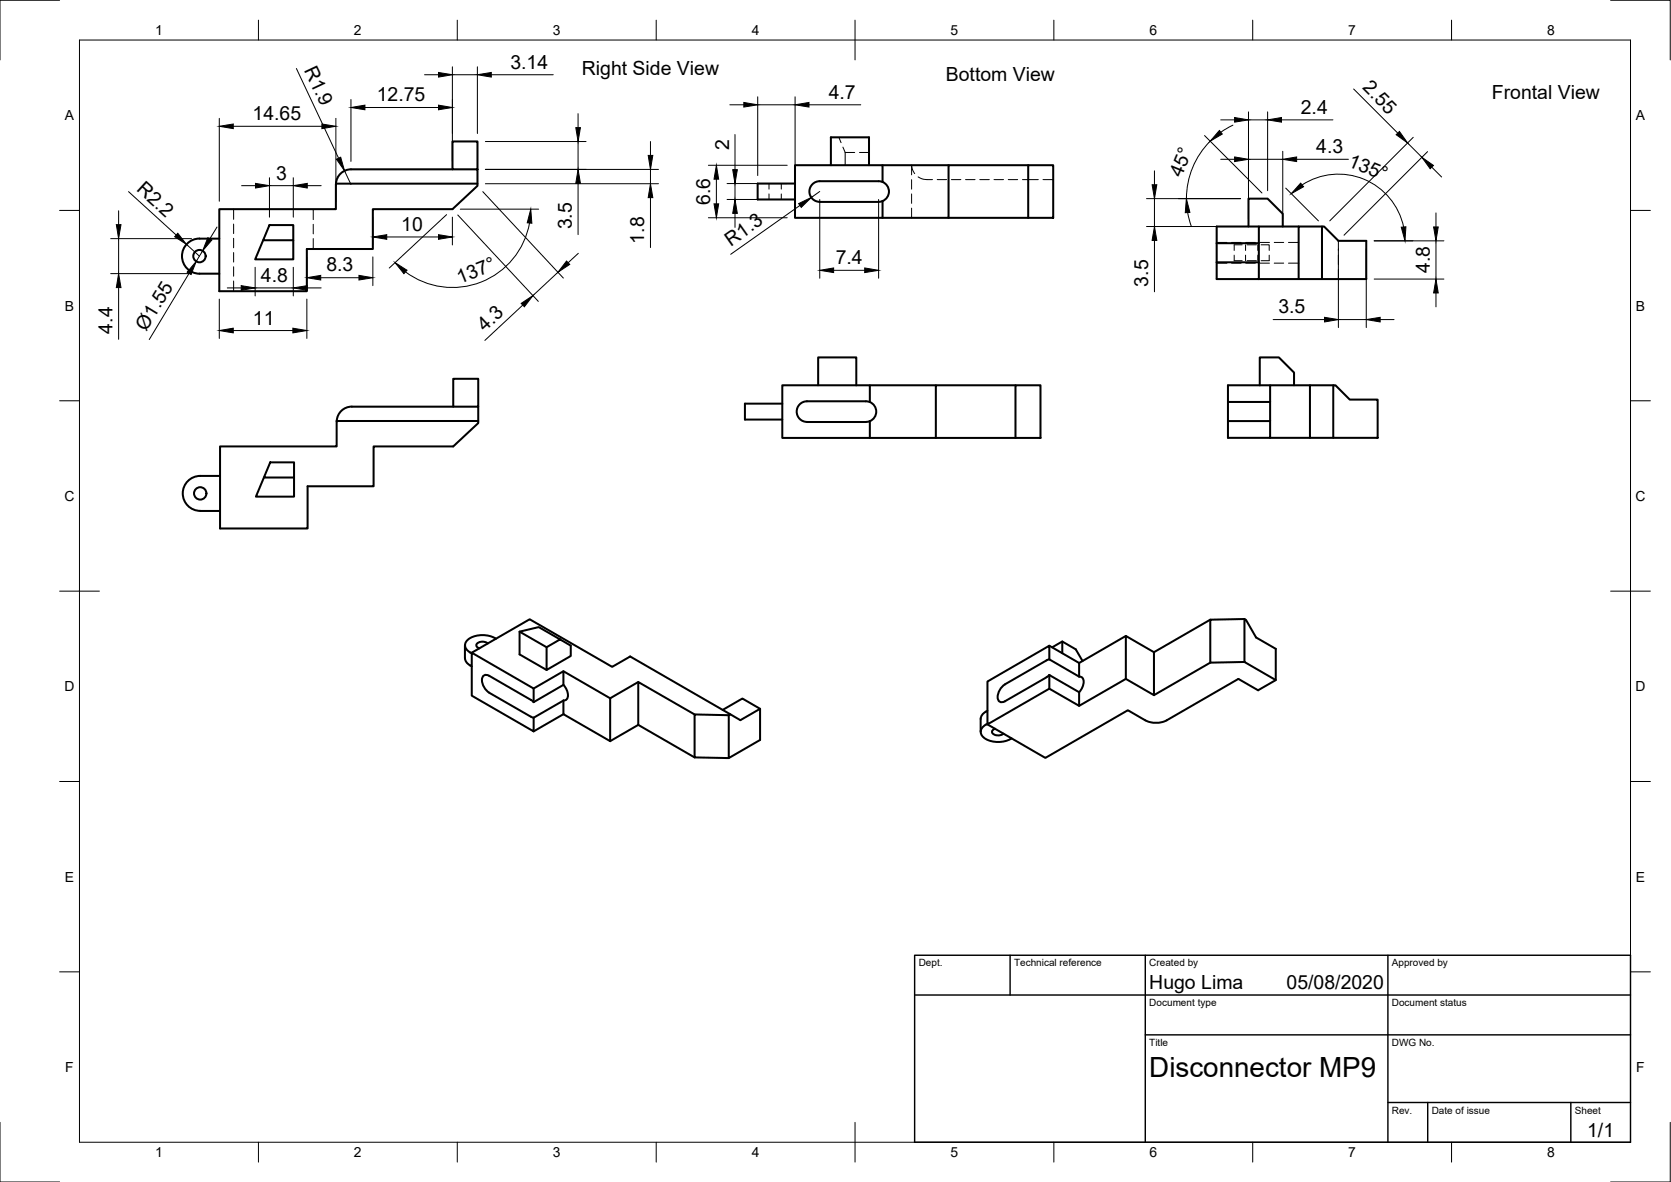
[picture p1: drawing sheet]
<svg xmlns="http://www.w3.org/2000/svg" width="420mm" height="297mm" viewBox="0 0 420 297" stroke-linecap="round" stroke-linejoin="round" font-family="sans-serif">
<!-- layer: Visible -->
<g fill="none" stroke="#000" stroke-width=".51">
<path d="M55.1 60h-4.9a4.4 4.4 0 0 0-4.4 4.4 4.4 4.4 0 0 0 4.4 4.4h4.9M67.8 56.6h5.9v3.8h-7.5zM84.5 46.2h35.6M84.5 46.2v.2M113.8 42.6h-25.5a3.8 3.8 0 0 0-3.8 3.6M120.1 42.6v-7.1h-6.3v7.1h6.3v4.1l-6.3 5.9h-20.1v10h-16.5v10.6h-22.1v-20.6h29.4v-6.2M199.9 46.1h-9.4v4h9.4M208.9 41.5v-7h9.6v7M220.9 45.5h-14.8a2.59 2.59 0 0 0-2.6 2.6 2.59 2.59 0 0 0 2.6 2.6h14.8M220.9 45.5a2.59 2.59 0 0 1 2.6 2.1 2.59 2.59 0 0 1-1.6 2.9M221.9 45.7v-4.2h-22v13.2h22v-4.2M221.9 41.5h16.6"/>
<path d="M221.9 50.5l-1 .2M238.5 54.7h20M258.5 41.5h6.3v13.2h-6.3zM258.5 41.5h-20v13.2h-16.6M313.9 56.9v-7h4.8l3.8 3.8v3.2M316.5 56.9h-10.6v4.2M326.5 56.9h-10v13.2h-10.6v-4.2M332.4 56.9h.5l3.6 3.6h7v9.6h-11.1zM332.4 56.9h-5.9v13.2h5.9M66.2 60.4l-2 4.8h9.5v-4.8M305.9 61.1v4.8M305.9 65.9h10.6"/>
<path d="M305.9 61.1h10.6M316.5 70.1h10M205.7 96.8v-7h9.6v7M218.7 96.8h16.6M255.3 96.8h6.3v13.3h-6.3zM255.3 96.8h-20v13.3h-16.6M316.8 96.8v-7h4.8l3.8 3.8v3.2M319.4 96.8h-10.6v4.2M329.4 96.8h-10v13.2h-10.6v-4.2M335.2 96.8h.6l3.6 3.6h7v9.6h-11.2zM335.2 96.8h-5.8v13.2h5.8M55.3 119.6h-5a4.4 4.4 0 0 0-4.3 4.4 4.4 4.4 0 0 0 4.3 4.4"/>
<path d="M67.9 116.2h6v3.8h-7.5zM84.6 105.8h35.6M88.5 102.2h25.5M88.5 102.2a3.8 3.8 0 0 0-3.8 3.6M120.2 102.2v-7h-6.2v7h6.2v4.1l-6.2 5.9h-20.1v10h-16.6v10.6h-22v-20.6h29.3l.1-6.4M196.7 101.4h-9.4v4h9.4M201.3 101.4l1-.5 .6-.1h14.8a2.6 2.6 0 0 1 2.6 2.7 2.6 2.6 0 0 1-2.6 2.6l-14.8-.1a2.59 2.59 0 0 1-2.4-1.7 2.59 2.59 0 0 1 .8-2.9zM218.7 101v-4.2h-22v13.3h22v-4.3M235.3 110.1h20M319.4 101h-10.6v4.8h10.6M319.4 110h10M50.3 128.4h5"/>
<path d="M66.4 120l-2.1 4.8h9.6v-4.8M130.6 158.7v5.8l6.8 3.9M283.1 159.8l-11.8 6.8M304.3 155.7l-14.1 8.2v10.8l-7.1-4.1M312.9 155.6l-8.6 .1v10.8l8.6-.1M116.9 162.2v3.2M116.9 165.4a2.13 2.13 0 0 0 1.3 1.8M118.2 167.2l.4 .3M118.2 164l.4 .2M118.6 164l14.6-8.4 20.7 12 4.4-2.5M122.7 161.7a2.08 2.08 0 0 0-2.9 .3 .85 .85 0 0 0 .7 .9M124.7 160.5a6.2 6.2 0 0 0-7.5 .7 1.86 1.86 0 0 0 1 2.8"/>
<path d="M133.5 175.9l-10.5-6.1a1.11 1.11 0 0 0-1.3-.1 1.11 1.11 0 0 0-.5 1.2 4.1 4.1 0 0 0 1.8 3.2l10.5 6M133.5 175.9l.7 .5M134.2 176.5v-3.5l-15.6-9v10.8l15.6 9v-3.4M140.8 160.7l-3.4 2-6.8-4 4.9-1.1 8 4.6v2.7l-6.1 3.5v-5.7M141.7 172.1v-3.4l-7.5 4.3M141.7 172.1l-7.5 4.4M141.7 168.7l11.7 6.8M141.7 179.5l-7.5 4.3M141.7 172.1a3.4 3.4 0 0 1 .9 3.5l-.5 .4h-.4M158.5 165l25.1 14.5M158.5 165l-.2 .1M160.5 171.4l-7.1 4.1v10.8"/>
<path d="M174.6 179.5l-14.1-8.1v10.8l-7.1 4.1M183.2 179.7l-8.6-.2v10.8l8.6 .2M191.1 178.1v7.9l-7.9 4.5v-10.8l.4-.2 2.6 1.5 4.9-2.9-4.4-2.6-5 2.9M248.3 178.6l-.9 .6a1.96 1.96 0 0 0-.8 1.5v3.2M252.7 172a3.5 3.5 0 0 0-1.6 4.1 1.12 1.12 0 0 0 1.6 .1M263.1 170.2l-10.4 6M263.8 162.3l7.5 4.3v3.4l-7.5-4.3v-3.4l-15.5 9v10.7l15.5-8.9v-3.5l7.5 4.4v3.4l11.8-6.8M263.8 173.1l7.5 4.3M263.9 169.6l-.7 .6M263.9 165.7l-.7 .2-10.5 6.1M264.6 162.7l2.5-1.5 3.4 2 1.7 2.9M267.1 161.2v3"/>
<path d="M271.4 170a1.23 1.23 0 0 1 1 1.8l-.5 1.3-.6 .8M290.2 163.9l-7.1-4.1v10.8M304.3 166.5l-14.1 8.2M320.8 170.9l-7.9-4.5v-10.8l.4 .2 2.5 4.4 5 2.9v7.8l-4.5 2.6-4.9-2.9-18.1 10.4a6 6 0 0 1-5.3 0l-4.4-2.5-20.8 12-14.5-8.5M133.5 180.1l.7 .2M134.2 180.4l7.5-4.3v3.4l11.7 6.8M160.5 182.2l14.1 8.1M248.3 181.9a2.07 2.07 0 0 0-1.4 3 6.2 6.2 0 0 0 7.2 .8M250.2 183.1a.79 .79 0 0 0-.8 .9 .79 .79 0 0 0 .9 .7l1.2 .1 .8-.4M254.4 185.6l-.3 .1"/>
<circle cx="50.2" cy="64.4" r="1.56"/>
<circle cx="50.3" cy="124" r="1.56"/>
</g>
<!-- layer: Hidden -->
<g fill="none" stroke="#000" stroke-width=".25">
<path d="M210.9 34.5l.6 1.4M211.9 37l.6 1.3M212.5 38.3h2.4M212.5 38.3v3.2M216.1 38.3h2.4M58.7 52.6v2.5M58.7 56.3v2.4M58.7 59.9v2.4M78.8 52.6v2.6M78.8 56.4v2.4M78.8 60v2.6M193.4 46.1v1.4"/>
<path d="M193.4 48.7v1.4M196.4 46.1v1.4M196.4 48.7v1.4M229.2 45.2v2.3M229.2 48.7v2.4M229.2 52.3v2.4M230 43.6l-.5-.8-.3-1.3v2.4M230.9 44.5l1.2 .5 2.4 .1M235.6 45.1h2.4M239.2 45.1h2.4M242.8 45.1h2.4M246.4 45.1h2.4"/>
<path d="M249.9 45.1h2.4M253.5 45.1h2.4M257.1 45.1h4M262.3 45.1h2.5M58.7 63.5v2.4M58.7 67v2.4M58.7 70.6v2.6M305.9 60.9h2.6M305.9 66.1h2.6M309.7 60.9h2.4M309.7 66.1h2.4M310.3 64.1v1.4h2"/>
<path d="M312.3 61.5h-2v1.4M313.2 61.5v1.4M313.2 64.1v1.4M313.2 60.9h2.4M313.2 66.1h2.4M313.5 65.5h2.4M313.5 61.5h2.4M316.3 61.5v1.4M316.3 64.1v1.4M316.8 60.9h2.4M316.8 66.1h2.4M317.1 61.5h2v1.4"/>
<path d="M319.1 64.1v1.4h-2M320.4 60.9h2.4M320.4 66.1h2.4M324 60.9h2.5M324 66.1h2.5M336.5 60.5v2.4M336.5 64.1v2.4M336.5 67.7v2.4"/>
</g>
<!-- layer: Border -->
<g fill="none" stroke="#000" stroke-width=".25">
<path d="M15 .1h-15v15M20 10.1h390v276.9h-390zM65 5.1v5M115 5.1v5M165 5.1v5M215 5.1v10M265 5.1v5M315 5.1v5M365 5.1v5M405 .1h15v15M15 52.9h5M410 52.9h5"/>
<path d="M15 100.7h5M410 100.7h5M15 148.6h10M405 148.6h10M15 196.4h5M410 196.4h5M15 244.2h5M410 244.2h5M0 282.1v14.9h15M65 287v5M115 287v5M165 287v5"/>
<path d="M215 282.1v9.9M265 287v5M315 287v5M365 287v5M420 282.1v14.9h-15"/>
</g>
<!-- layer: TitleBlock -->
<path d="M230 240.1h180v46.9h-180zM230 250h180M254 240.1v9.9M288 240.1v46.9M349 240.1v46.9M288 260.1h122M349 277.1h61M359 277.1v9.9M395 277.1v9.9" fill="none" stroke="#000" stroke-width=".36"/>
<!-- layer: Dimensions -->
<g fill="none" stroke="#000" stroke-width=".25">
<path d="M74.5 17.2l10.6 22.6M106.7 18.8h3.6M113.7 16.8v23.8M113.7 18.8h6.3M120 16.8v16.8M123.5 18.8h15.6M55.1 29.7v20.9M58.7 31.7h22.2M84.5 29.7v20.9M88.2 25v15.6M91.8 27h18.5M122 35.6h25.4"/>
<path d="M145.4 28.6v3.5M145.4 35.6v7M163.6 35.6v3.5M183.5 26.3h3.5M184.8 33.8v8.8M190.5 24.3v19.8M190.5 26.3h9.4M199.9 24.3v19.8M203.4 26.3h13M302.9 34.1l14.4 14.4M304.3 35.5a20.4 20.4 0 0 0-6 14.4M306.9 30.1h3.5"/>
<path d="M310 31.5l-3 1.7M313.9 28.1v26.8M313.9 30.1h4.8M318.7 28.1v19.8M322.2 30.1h13M322.5 38v16.9M340.4 22.4l11.1 11.1M353.9 35.9l3.6 3.6M355.3 34.5l-21 21M358.9 38.1l-21 21M27.8 60h20.4M29.8 53v3.5"/>
<path d="M29.8 60v8.8M32.3 48.2l12 10.9M54.6 57.1l-1.9 2.9M60.7 46.7h3.5M67.8 44.7v9.9M67.8 46.7h5.9M73.7 44.7v9.9M77.3 46.7h3.5M86.6 42.9l1.6 3.5M93.7 54.6v7M97.2 59.5h13.1M112.3 53.9l-14.4 13.5"/>
<path d="M113.7 54.6v7M115.1 54l20.3 21.7M115.7 52.6h19.7M121.4 48.2l20.2 21.7M122 42.6h43.6M122 46.2h43.6M133.1 56a19.7 19.7 0 0 1-31.1 12.3M145.4 46.1v12.9M163.6 42.6v3.6M163.6 49.7v12.5M178.1 54.7h19.8M178.1 41.5h19.8"/>
<path d="M180.1 45v6.2M182.8 50.1h15.1M182.8 46.1h15.1M184.8 46.1v4M184.8 53.6v3.5M201.1 51.6l-17.4 12.3M206.1 48.1l-2.1 1.5M206.1 50.1v19.8M220.9 50.1v19.8M288.3 49.9h23.6M288.3 56.9h23.6M290.3 42.9v3.5"/>
<path d="M290.3 49.9v7M298.6 53.4l.9 3.4M306.9 40h3.5M313.9 40h8.6M323.3 47.3l8.2 8.2M326 40h13M327.4 46.5a16.8 16.8 0 0 1 25.5 10.5M360 42l2.5 2.5M361.1 53.5v3.5M27.8 68.8h20.4M29.8 72.3v13M46.9 61.4l3.2 3"/>
<path d="M47.5 68.7l-10 16.6M50.9 63l-1.6 2.7M55.1 75.2v9.9M57.1 72.4h3.5M64.2 67.2v7.2M64.2 72.4h9.5M73.7 67.2v7.2M77.2 64.6v7.2M77.2 75.2v9.9M77.3 72.4h3.5M80.6 69.8h9.7M93.7 64.6v7.2"/>
<path d="M131.4 76.7l-9.5 8.8M140.3 68.4l-6.3 5.9M145.4 63.7l-2.5 2.3M209.6 67.9h7.8M290.3 60.4v12.9M336.5 62.5v19.8M343.5 62.5v19.8M345.5 60.5h17.6M345.5 70.1h17.6M361.1 60.5v9.6M361.1 73.6v3.5M58.7 83.1h14.9"/>
<path d="M320.1 80.3h12.9M336.5 80.3h7M347 80.3h3.5"/>
</g>
<g fill="#000" stroke="#000" stroke-width=".25">
<path d="M110.3 18.2l3.4 .6-3.4 .6zM120 18.8l3.5-.6v1.2zM55.1 31.7l3.6-.5v1.1zM80.9 31.2l3.6 .5-3.6 .6zM84.6 40l1.1-.5 .9 3.4zM88.2 27l3.6-.6v1.2zM110.3 26.4l3.4 .6-3.4 .6zM144.8 32.1h1.1l-.5 3.5zM163 39.1h1.1l-.5 3.5zM187 25.7l3.5 .6-3.5 .6zM199.9 26.3l3.5-.6v1.2zM306.6 32.8l.7 .9-3 1.8z"/>
<path d="M310.4 29.5l3.5 .6-3.5 .6zM310.4 39.4l3.5 .6-3.5 .6zM318.7 30.1l3.5-.6v1.2zM322.5 40l3.5-.6v1.2zM351 33.9l.9-.9 2 2.9zM29.3 56.5h1.1l-.6 3.5zM44.7 58.6l2.2 2.8-3-1.9zM52.3 59.7l1 .6-2.4 2.7zM64.2 46.1l3.6 .6-3.6 .6zM73.7 46.7l3.6-.6v1.2zM93.7 59.5l3.5-.5v1.1zM110.3 59l3.4 .5-3.4 .6z"/>
<path d="M133.5 52.6l.2 3.5-1.1-.1zM145.4 42.6l.5 3.5h-1.1zM163.6 46.2l.5 3.5h-1.1zM179.5 51.2h1.2l-.6 3.5zM180.1 41.5l.6 3.5h-1.2zM184.8 50.1l.6 3.5h-1.2zM184.2 42.6h1.2l-.6 3.5zM200.8 51.2l3.2-1.6-2.5 2.5zM289.7 46.4h1.2l-.6 3.5zM298.3 49.9l.9 3.5-1.2 .1zM327 46l.8 .9-3.1 1.8zM352.3 57.1l1.2-.1-.2 3.5z"/>
<path d="M357.5 39.5l2.9 2.1-.8 .8zM360.5 57h1.1l-.5 3.5zM29.8 68.8l.6 3.5h-1.1zM49.3 65.7l-1.3 3.3-.9-.6zM60.6 71.8l3.6 .6-3.6 .5zM73.7 72.4l3.6-.6v1.1zM77.2 69.8l3.4-.6v1.2zM90.3 69.2l3.4 .6-3.4 .6zM99.3 66l3 1.9-.7 .9zM131 76.2l3-1.9-2.2 2.8zM142.5 65.6l.8 .8-3 2zM206.1 67.9l3.5-.6v1.2z"/>
<path d="M217.4 67.3l3.5 .6-3.5 .6zM290.3 56.9l.6 3.5h-1.2zM333 79.7l3.5 .6-3.5 .6zM343.5 80.3l3.5-.6v1.2zM361.1 70.1l.5 3.5h-1.1zM55.1 83.1l3.6-.6v1.2zM73.6 82.5l3.6 .6-3.6 .6z"/>
</g>
<text font-size="7" x="289" y="270.6">Disconnector MP9</text>
<g font-size="4.9">
<text x="76.4" y="17.6" transform="rotate(65 76.4 17.6)">R1.9</text>
<text x="128.3" y="17.2">3.14</text>
<text x="146.3" y="18.8">Right Side View</text>
<text x="237.8" y="20.5">Bottom View</text>
<text x="342.4" y="22.2" transform="rotate(45 342.4 22.2)">2.55</text>
<text x="94.7" y="25.4">12.75</text>
<text x="208.4" y="24.8">4.7</text>
<text x="327.1" y="28.6">2.4</text>
<text x="375.1" y="24.8">Frontal View</text>
<text x="63.5" y="30.2">14.65</text>
<text x="183.3" y="37.8" transform="rotate(-90 183.3 37.8)">2</text>
<text x="331" y="38.5">4.3</text>
<text x="338.8" y="41.6" transform="rotate(22 338.8 41.6)">135°</text>
<text x="34.2" y="47.8" transform="rotate(42 34.2 47.8)">R2.2</text>
<text x="69.4" y="45.1">3</text>
<text x="297.1" y="44.8" transform="rotate(-68 297.1 44.8)">45°</text>
<text x="178.6" y="51.5" transform="rotate(-90 178.6 51.5)">6.6</text>
<text x="100.9" y="58">10</text>
<text x="143.8" y="57.7" transform="rotate(-90 143.8 57.7)">3.5</text>
<text x="162" y="61.2" transform="rotate(-90 162 61.2)">1.8</text>
<text x="183.7" y="62" transform="rotate(-35 183.7 62)">R1.3</text>
<text x="65.6" y="70.8">4.8</text>
<text x="82.1" y="68.2">8.3</text>
<text x="115.6" y="71.3" transform="rotate(-22 115.6 71.3)">137°</text>
<text x="210.1" y="66.4">7.4</text>
<text x="359.5" y="68.7" transform="rotate(-90 359.5 68.7)">4.8</text>
<text x="288.7" y="72" transform="rotate(-90 288.7 72)">3.5</text>
<text x="28.3" y="83.8" transform="rotate(-90 28.3 83.8)">4.4</text>
<text x="36.8" y="83.4" transform="rotate(-59 36.8 83.4)">Ø1.55</text>
<text x="63.6" y="81.6">11</text>
<text x="121.9" y="83.4" transform="rotate(-43 121.9 83.4)">4.3</text>
<text x="321.4" y="78.8">3.5</text>
<text x="289" y="248.5">Hugo Lima</text>
<text x="323.5" y="248.5">05/08/2020</text>
<text x="399.1" y="285.7">1/1</text>
</g>
<g font-size="3.5">
<text x="39" y="8.8">1</text>
<text x="89" y="8.8">2</text>
<text x="139" y="8.8">3</text>
<text x="189" y="8.8">4</text>
<text x="239" y="8.8">5</text>
<text x="289" y="8.8">6</text>
<text x="339" y="8.8">7</text>
<text x="389" y="8.8">8</text>
<text x="16.3" y="30.2">A</text>
<text x="411.3" y="30.2">A</text>
<text x="16.3" y="78">B</text>
<text x="411.3" y="78">B</text>
<text x="16.2" y="125.9">C</text>
<text x="411.2" y="125.9">C</text>
<text x="16.2" y="173.7">D</text>
<text x="411.2" y="173.7">D</text>
<text x="16.3" y="221.6">E</text>
<text x="411.3" y="221.6">E</text>
<text x="16.4" y="269.4">F</text>
<text x="411.4" y="269.4">F</text>
<text x="39" y="290.8">1</text>
<text x="89" y="290.8">2</text>
<text x="139" y="290.8">3</text>
<text x="189" y="290.8">4</text>
<text x="239" y="290.8">5</text>
<text x="289" y="290.8">6</text>
<text x="339" y="290.8">7</text>
<text x="389" y="290.8">8</text>
</g>
<g font-size="2.5">
<text x="231" y="242.9">Dept.</text>
<text x="255" y="242.9">Technical reference</text>
<text x="289" y="242.9">Created by</text>
<text x="350" y="242.9">Approved by</text>
<text x="289" y="252.8">Document type</text>
<text x="350" y="252.8">Document status</text>
<text x="289" y="262.9">Title</text>
<text x="350" y="262.9">DWG No.</text>
<text x="350" y="279.9">Rev.</text>
<text x="360" y="279.9">Date of issue</text>
<text x="396" y="279.9">Sheet</text>
</g>
</svg>
